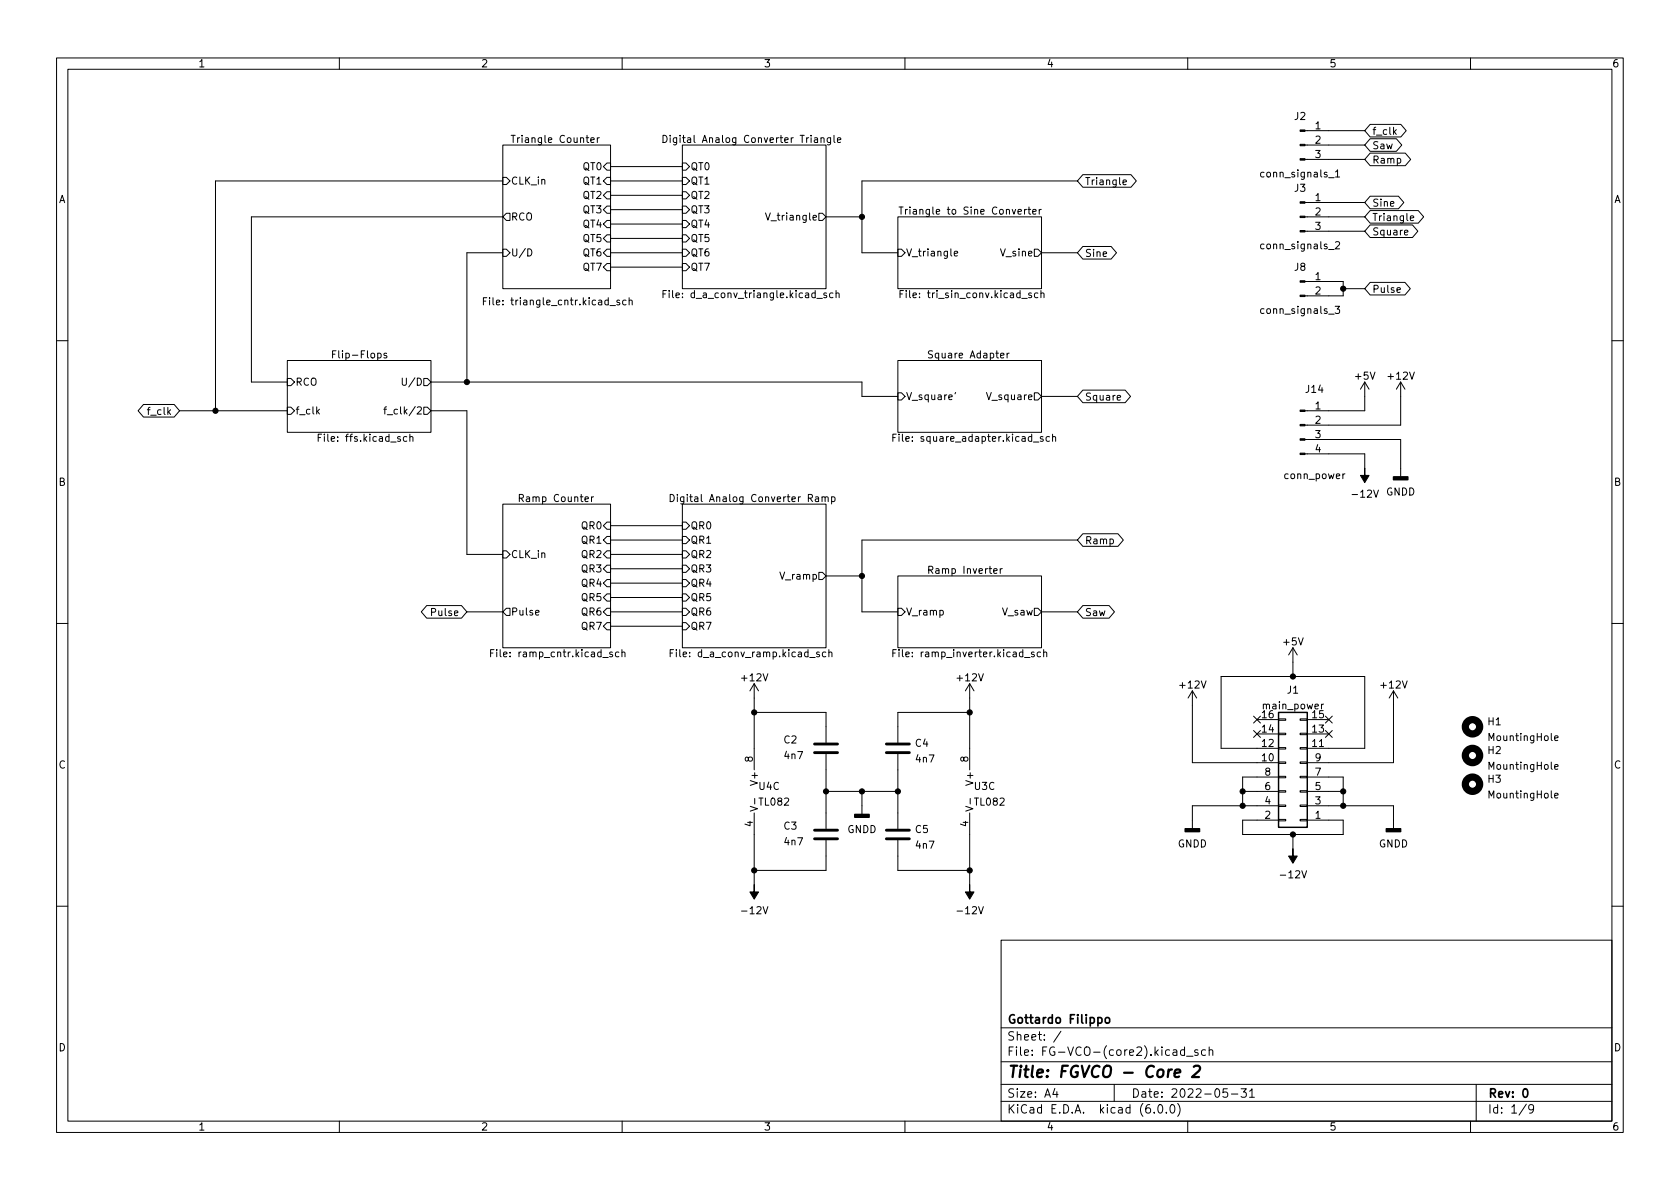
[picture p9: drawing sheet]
<svg xmlns="http://www.w3.org/2000/svg" width="297mm" height="210mm" viewBox="0 0 297 210" stroke-linecap="round" stroke-linejoin="round" font-family="sans-serif">
<g fill="none" stroke="#000" stroke-width=".18">
<path d="M10 10.2h277v190.1h-277zM12 12.2h273v186.1h-273zM60 10.2v2M110 10.2v2M160 10.2v2M210 10.2v2M260 10.2v2M88.9 25.6h19v25.4h-19zM88.9 31.4h.6l.7 .6-.7 .6h-.6zM88.9 38.3l.6-.6h.7v1.3h-.7zM88.9 38.3h-44.5v29.3h6.4M88.9 32h-50.8v40.6"/>
<path d="M90.4 23.9h.7M104.5 24.8l.6-.1-.1-.3h-.4l-.1 .1v.6h.5M105.6 24.4v.8M106 24.4l-.4 .2M107.3 31.4h.6v1.2h-.6l-.6-.6zM107.3 33.9h.6v1.3h-.6l-.6-.7zM107.3 36.4h.6v1.3h-.6l-.6-.6zM107.3 28.8h.6v1.3h-.6l-.6-.6zM107.3 39h.6v1.3h-.6l-.6-.7zM107.9 29.5h12.7M107.9 32h12.7M107.9 39.6h12.7"/>
<path d="M107.9 34.5h12.7M107.9 37.1h12.7M117.2 23.9a.64 .64 0 0 1 .8 .7 .64 .64 0 0 1-.8 .6zM120.6 25.6h25.4v25.4h-25.4zM120.6 39h.7l.6 .6-.6 .7h-.7zM120.6 33.9h.7l.6 .6-.6 .7h-.7zM120.6 31.4h.7l.6 .6-.6 .6h-.7zM120.6 28.8h.7l.6 .7-.6 .6h-.7zM120.6 36.4h.7l.6 .7-.6 .6h-.7zM135.3 37.7l.5 1.2 .4-1.2M144.8 37.7h.6l.6 .6-.6 .7h-.6zM145.2 24.5l.1-.1h.3l.1 .8"/>
<path d="M146 38.3h6.4M146.9 24.4v1l-.3 .2h-.3M146.9 24.4h-.4l-.2 .2 .1 .5h.5M147.5 23.9v1.1l.1 .2M148.1 24.8l.6-.1-.1-.3h-.4l-.1 .1v.6h.5M158.7 38.3h25.4v12.7h-25.4zM159 36.6h.7M159.3 36.6v1.3M181.7 37h.5M181.9 36.6v1.1l.3 .2M182.6 37.5l.6-.2-.1-.2-.3-.1-.2 .2 .1 .6h.4M183.7 37v.9"/>
<path d="M184.1 37l-.4 .3M190.5 32h-38.1v12.7h6.3M191.5 30.9h8.5l.9 1.1-.9 1.1h-8.5l-1-1.1zM198.6 32.2l.6-.1-.1-.2-.4-.1-.1 .2v.6h.5M230.7 28.2h10.6M230.7 25.6h10.6M230.7 23.1h10.6M230.7 38.3h10.6M230.7 35.8h10.6M234.9 31.4h1M236.1 30.4l.4-.4v1.3M236.1 31.3h.8"/>
<path d="M242.3 22h5.4l.9 1.1-.9 1.1h-5.4l-1-1.1zM242.3 27.1h6.2l.9 1.1-.9 1.1h-6.2l-1-1.1zM242.3 24.5h4.6l.9 1.1-.9 1.2h-4.6l-1-1.2zM242.3 39.8h7.4l1 1.1-1 1.1h-7.4l-1-1.1zM242.3 37.2h8.5l.9 1.1-.9 1.2h-8.5l-1-1.2zM242.3 34.7h5l.9 1.1-.9 1.1h-5l-1-1.1zM246.5 23.3l.4 .5M246.9 22.9l-.5 .5M249.4 38.6l.6-.1-.1-.3h-.4l-.1 .1v.7h.5M85.5 53.2h.4M86.1 52.6h-.6v1.3M88.9 44.1h.6l.7 .6-.7 .6h-.6z"/>
<path d="M88.9 44.7h-6.4v22.9M93.3 44a.64 .64 0 0 1 .7 .6 .64 .64 0 0 1-.7 .7zM107.3 44.1h.6v1.2h-.6l-.6-.6zM107.3 41.5h.6v1.3h-.6l-.6-.6zM107.3 46.6h.6v1.3h-.6l-.6-.7zM107.9 44.7h12.7M107.9 47.2h12.7M107.9 42.2h12.7M109.5 53.1h-.3l-.1 .1v.2l.4 .2v.3h-.4M110.7 53.1h-.4l-.2 .2 .1 .6h.5M111.2 53.2l.2-.1h.3l.1 .8M111.2 52.6v1.3"/>
<path d="M117.2 52h.4M117.8 51.4h-.6v1.2M120.6 46.6h.7l.6 .6-.6 .7h-.7zM120.6 41.5h.7l.6 .7-.6 .6h-.7zM120.6 44.1h.7l.6 .6-.6 .6h-.7zM146.1 51.9l-.3-.1-.2 .2 .1 .2 .4 .1v.3h-.5M147.3 51.9l-.4-.1-.2 .2 .1 .6h.5M147.8 51.9l.2-.1 .3 .1 .1 .7M147.8 51.4v1.2M158.7 44.1h.7l.6 .6-.6 .6h-.7zM159.1 52h.5M159.7 51.4h-.6v1.2"/>
<path d="M168.7 44.8l.6-.1v-.2l-.4-.1-.2 .2 .1 .6h.5M182.4 51.9l-.3-.1-.2 .2v.2l.5 .1v.3h-.5M182.9 44.1h.6l.6 .6-.6 .6h-.6zM183.5 51.9l-.4-.1-.2 .2 .1 .6h.5M184 51.9l.2-.1 .3 .1 .1 .7M184 51.4v1.2M184.1 44.7h6.4M191.5 43.6h5l.9 1.1-.9 1.1h-5l-1-1.1zM230.7 49.8h6.8v2.5h-6.8M230.7 40.9h10.6M236.1 54.2h.8l-.5 .4 .4 .2v.5l-.2 .1-.5-.1M236.1 42.9l.5-.2 .3 .4-.8 .9h.8"/>
<path d="M237.5 51h3.8M242.3 49.9h6.1l1 1.1-1 1.2h-6.1l-1-1.2zM247 51.3l.6-.1-.1-.3h-.3l-.2 .1 .1 .7h.4M248.3 41.1l.6-.1v-.2l-.4-.1-.2 .2 .1 .6h.5M10 60.2h2M25.4 71.5h5.4l.9 1.1-.9 1.1h-5.4l-1-1.1zM31.7 72.6h19.1M50.8 63.7h25.4v12.7h-25.4zM50.8 66.9h.6l.7 .7-.7 .6h-.6zM50.8 72h.6l.7 .6-.7 .7h-.6zM56.1 72.7l.4 .5M56.3 77.4h.4"/>
<path d="M56.5 72.4l-.5 .4M56.9 76.8h-.6v1.2M58.8 62.6h.4M59.4 62h-.6v1.3M67.9 72.4h.4M68.3 71.9l-.3 .2v1.1M68.4 62.5h-.3l-.2 .1v.2l.5 .1v.3h-.5M68.5 73.3h.9M71.1 66.9v1l.3 .2h.3l.1-.2v-1M71.9 77.3l-.3-.1-.3 .2 .1 .6h.5M72.5 77.3l.2-.1 .3 .1v.7M72.5 76.8v1.2"/>
<path d="M74.9 72h.7l.6 .6-.6 .7h-.7zM74.9 66.9h.7l.6 .7-.6 .6h-.7zM76.2 67.6h76.2v2.5h6.3M76.2 72.6h6.3v25.4h6.4M157.9 77.4h.4M158.5 76.8h-.6v1.2M158.7 63.7h25.4v12.7h-25.4zM158.7 69.5h.7l.6 .6-.6 .6h-.7zM169 69.4l-.2 .2M178.1 62.5v.8M178.4 62.5l-.3 .2M182.9 69.5h.6l.6 .6-.6 .6h-.6z"/>
<path d="M184.1 70.1h6.4M184.4 77.3l-.3-.1-.2 .2 .1 .2 .4 .1v.3h-.5M185.6 77.3l-.4-.1-.2 .2 .1 .6h.5M186.1 77.3l.2-.1 .3 .1v.7M186.1 76.8v1.2M191.5 69h7.4l1 1.1-1 1.1h-7.4l-1-1.1zM197.5 70.3l.6-.1v-.2l-.4-.1-.2 .2 .1 .6h.5M230.7 77.7h16.9v6.6M241.3 67.6v5h-10.6M241.3 67.6l-.8 1.2M241.3 67.6l.8 1.2M247.6 67.6v7.6h-16.9"/>
<path d="M247.6 67.6l-.7 1.2M247.6 67.6l.8 1.2M285 60.2h2M88.9 89.1h19v25.4h-19zM88.9 97.4h.6l.7 .6-.7 .7h-.6zM104.6 87.9v.8M104.9 87.9l-.3 .2M107.3 97.4h.6v1.3h-.6l-.6-.7zM107.3 99.9h.6v1.3h-.6l-.6-.6zM107.3 92.3h.6v1.3h-.6l-.6-.6zM107.3 94.9h.6v1.2h-.6l-.6-.6zM107.9 95.5h12.7"/>
<path d="M107.9 93h12.7M107.9 98h12.7M118.5 87.4a.64 .64 0 0 1 .7 .7 .64 .64 0 0 1-.7 .6zM120.6 89.1h25.4v25.4h-25.4zM120.6 92.3h.7l.6 .7-.6 .6h-.7zM120.6 99.9h.7l.6 .7-.6 .6h-.7zM120.6 94.9h.7l.6 .6-.6 .6h-.7zM120.6 97.4h.7l.6 .6-.6 .7h-.7zM145.3 88l.2-.1h.3l.1 .8M145.3 87.9v.8M145.9 88l.2-.1h.3v.8M147 87.9h.4l.2 .2-.1 .5h-.5"/>
<path d="M147 87.9v1.2M190.5 95.5h-38.1v12.7h6.3M191.5 94.4h6.2l.9 1.1-.9 1.1h-6.2l-1-1.1zM230.7 80.3h10.6v2.5M237.8 83.8l-.4 .2M10 110.2h2M75.4 107.1h6.2l.9 1.1-.9 1.1h-6.2l-.9-1.1zM82.5 108.2h6.4M86.7 115.5h.5M87.3 114.9h-.6v1.2M89.5 107.6h.7v1.2h-.7l-.6-.6zM94.7 108.3l.6-.1-.1-.2-.3-.1-.2 .2 .1 .6h.4"/>
<path d="M107.3 107.6h.6v1.2h-.6l-.6-.6zM107.3 102.5h.6v1.3h-.6l-.6-.7zM107.3 105h.6v1.3h-.6l-.6-.6zM107.3 110.1h.6v1.3h-.6l-.6-.7zM107.9 108.2h12.7M107.9 110.7h12.7M107.9 100.6h12.7M107.9 103.1h12.7M107.9 105.7h12.7M109.4 115.4l-.3-.1-.3 .2 .1 .6h.5M110 115.4l.1-.1 .3 .1 .1 .7M110 114.9v1.2"/>
<path d="M118.5 115.5h.4M119.1 114.9h-.6v1.2M120.6 107.6h.7l.6 .6-.6 .6h-.7zM120.6 105h.7l.6 .7-.6 .6h-.7zM120.6 102.5h.7l.6 .6-.6 .7h-.7zM120.6 110.1h.7l.6 .6-.6 .7h-.7zM144.8 101.2h.6l.6 .6-.6 .7h-.6zM144.9 115.4l-.3-.1-.2 .2v.2l.5 .1v.3h-.5M146 115.4l-.4-.1-.2 .2 .1 .6h.5M146 101.8h6.4M146.6 115.4l.1-.1 .3 .1 .1 .7M146.6 114.9v1.2"/>
<path d="M157.9 115.5h.4M158.5 114.9h-.6v1.2M158.7 101.8h25.4v12.7h-25.4zM158.7 107.6h.7l.6 .6-.6 .6h-.7zM164.2 100.8l.6-.1 .1-.1v-.3l-.7-.2v1.3M176.9 100.6v.8M177.2 100.6l-.3 .2M182.8 115.4l-.3-.1-.1 .2v.2l.4 .1v.3h-.4M182.9 107.6h.6l.6 .6-.6 .6h-.6zM184 115.4l-.4-.1-.2 .2 .1 .6h.5M184.1 108.2h6.4M184.5 115.4l.2-.1 .3 .1 .1 .7"/>
<path d="M184.5 114.9v1.2M191.5 107.1h4.6l.9 1.1-.9 1.1h-4.6l-1-1.1zM228.6 114.5l-.8 1.3M228.6 114.5v5.1M228.6 114.5l.8 1.3M285 110.2h2M133.3 126h12.7v5.3M133.3 120.9l-.7 1.3M133.3 120.9v15.2M133.3 120.9l.8 1.3M146 133.3v13.3M146 139.9h12.7"/>
<path d="M152.4 139.9v4.1M158.7 133.3v13.3M171.4 120.9l-.7 1.3M171.4 120.9v15.2M171.4 120.9l.8 1.3M171.4 126h-12.7v5.3M210.8 122.2l-.7 1.2M210.8 122.2v12.7h15.3M210.8 122.2l.8 1.2M219.7 139.9h6.4M221.6 126.6l1.3 1.3M221.6 129.2l1.3 1.2"/>
<path d="M222.2 129.8h3.9M222.2 127.2h3.9M222.9 126.6l-1.3 1.3M222.9 129.2l-1.3 1.2M226.1 127.1h1.2v.3h-1.2zM226.1 129.7h1.2v.2h-1.2zM226.1 132.2h1.2v.3h-1.2zM226.1 134.7h1.2v.3h-1.2zM226.1 137.3h1.2v.2h-1.2zM226.1 139.8h1.2v.3h-1.2zM226.1 132.3h-10.2v-12.7h25.4v12.7h-10.2M226.1 137.4h-6.4v5.1"/>
<path d="M229.9 127.1h1.2v.3h-1.2zM229.9 129.7h1.2v.2h-1.2zM229.9 132.2h1.2v.3h-1.2zM229.9 134.7h1.2v.3h-1.2zM229.9 137.3h1.2v.2h-1.2zM229.9 139.8h1.2v.3h-1.2zM231.1 129.8h3.8M231.1 127.2h3.8M231.1 139.9h6.4M231.1 137.4h6.4v5.1M234 124.5l-.4 .3M234.3 126.6l1.3 1.3"/>
<path d="M234.3 129.2l1.3 1.2M235.6 126.6l-1.3 1.3M235.6 129.2l-1.3 1.2M246.4 122.2l-.8 1.2M246.4 122.2v12.7h-15.3M246.4 122.2l.7 1.2M274.9 135.6l.6-.1-.1-.2-.3-.1-.2 .2v.6h.5M274.9 130.5l.6-.1-.1-.2-.3-.1-.2 .2v.6h.5M132.7 142.6l1.2 .4-1.2 .4M133.3 143.8v12.7M133.4 141.2v1M146 148.6v5.3h-12.7"/>
<path d="M158.7 148.6v5.3h12.7M170.8 142.6l1.2 .4-1.2 .4M171.4 143.8v12.7M171.5 141.2v1M226.1 142.4h1.2v.2h-1.2zM226.1 144.9h1.2v.3h-1.2zM226.1 142.5h-15.3v4.1M226.1 145h-6.4v2.6h17.8v-2.6h-6.4M228.6 147.6v2.5M229.9 142.4h1.2v.2h-1.2zM229.9 144.9h1.2v.3h-1.2zM231.1 142.5h15.3v4.1"/>
<path d="M274.9 140.7l.6-.1-.1-.3h-.3l-.2 .2v.6h.5M10 160.2h2M177 166.3h108v32h-108zM285 160.2h2M60 198.3v2M110 198.3v2M160 198.3v2M177 194.8h108M177 191.8h108M177 187.8h108M177 181.8h108M186.5 192.5l-.4 1h1"/>
<path d="M186.9 193v1M187.6 182.4l-1.3 1.9M197 191.8v3M204.1 196.7v.1M204.9 195.4l.2-.1a.81 .81 0 0 1 .6 .7 .81 .81 0 0 1-.3 .8h-.2a.81 .81 0 0 1-.6-.6 .81 .81 0 0 1 .3-.8zM206.2 196.7v.1M207.1 195.4l.1-.1a.81 .81 0 0 1 .6 .7 .81 .81 0 0 1-.3 .8h-.1a.81 .81 0 0 1-.6-.6 .81 .81 0 0 1 .3-.8zM208.2 195.1a1.72 1.72 0 0 1 0 2.3M209.4 185.7l-.4-.1-.3 .3v.4l.2 .3h.5M209.4 185.1v1.5M209.8 186.8h1.1M210 198.3v2"/>
<path d="M211.8 185.7l-.4-.1-.2 .2 .1 .3 .5 .1v.4h-.6M213.1 185.7l-.4-.1-.3 .3v.4l.2 .3h.5M213.8 185.8l.2-.2 .4 .1v.9M213.8 185.1v1.5M217 192.5h-.7l-.1 .7 .2-.1 .5 .1 .2 .2-.1 .5-.2 .1-.6-.1M217.7 193.5h1.2M219.4 192.5h1l-.5 .6 .4 .1v.7l-.2 .1h-.5l-.2-.1M220.9 193l.5-.5v1.5M220.9 194h.9M260 198.3v2M261 191.8v6.5M269.9 195.3l-1.3 1.9"/>
<path d="M271.2 196l-.3 .3h-.3l-.3-.3 .1-.6 .5-.1 .2 .2a.99 .99 0 0 1-.4 1.3h-.3"/>
</g>
<path d="M195.5 180.1l.2-.2 .4 .2 .1 .5-.1 .3h-.4l-.2-.1zM269.4 192.7l.2-.2a.8 .8 0 0 1 .5 .8 .8 .8 0 0 1-.5 .7l-.2-.1-.1-.4z" fill="none" stroke="#000" stroke-width=".3"/>
<path d="M207.7 189.8l1-.2-.1-.4-.5-.1-.4 .3v1l.2 .1 .6-.1M211.1 188.7l.3-.2h.5a.45 .45 0 0 1 .3 .5l-.2 .3-1.2 1.2h1.2" fill="none" stroke="#000" stroke-width=".4"/>
<g fill="none" stroke="#000" stroke-width="1.3">
<circle cx="260.4" cy="138.7" r="1.27"/>
<circle cx="260.4" cy="128.5" r="1.27"/>
<circle cx="260.4" cy="133.6" r="1.27"/>
</g>
<g fill="#000" stroke="#000" stroke-width=".18">
<path d="M229.9 28.1h.8v.2h-.8zM229.9 25.5h.8v.3h-.8zM229.9 23h.8v.2h-.8zM229.9 38.2h.8v.3h-.8zM229.9 35.7h.8v.2h-.8zM229.9 52.2h.8v.2h-.8zM229.9 49.7h.8v.2h-.8zM229.9 40.8h.8v.2h-.8zM229.9 77.6h.8v.2h-.8zM229.9 75.1h.8v.2h-.8zM229.9 72.5h.8v.3h-.8zM229.9 80.1h.8v.3h-.8z"/>
<path d="M241.3 82.8v1.3h.8l-.8 1.2-.8-1.2h.8zM133.3 156.5v1.2h.8l-.8 1.3-.7-1.3h.7zM171.4 156.5v1.2h.8l-.8 1.3-.7-1.3h.7zM228.6 150.1v1.3h.8l-.8 1.2-.8-1.2h.8z"/>
<circle cx="152.4" cy="38.3" r=".46"/>
<circle cx="237.5" cy="51" r=".46"/>
<circle cx="38.1" cy="72.6" r=".46"/>
<circle cx="82.5" cy="67.6" r=".46"/>
<circle cx="152.4" cy="101.8" r=".46"/>
<circle cx="228.6" cy="119.6" r=".46"/>
<circle cx="133.3" cy="126" r=".46"/>
<circle cx="146" cy="139.9" r=".46"/>
<circle cx="152.4" cy="139.9" r=".46"/>
<circle cx="158.7" cy="139.9" r=".46"/>
<circle cx="171.4" cy="126" r=".46"/>
<circle cx="219.7" cy="139.9" r=".46"/>
<circle cx="237.5" cy="139.9" r=".46"/>
<circle cx="133.3" cy="153.9" r=".46"/>
<circle cx="171.4" cy="153.9" r=".46"/>
<circle cx="219.7" cy="142.5" r=".46"/>
<circle cx="228.6" cy="147.6" r=".46"/>
<circle cx="237.5" cy="142.5" r=".46"/>
</g>
<path d="M144 133.1h4.1M144 131.6h4.1M156.7 133.1h4.1M156.7 131.6h4.1M144 148.3h4.1M144 146.8h4.1M156.7 148.3h4.1M156.7 146.8h4.1" fill="none" stroke="#000" stroke-width=".51"/>
<path d="M246.4 84.3h2.5v.5h-2.5zM151.1 144h2.6v.5h-2.6zM209.5 146.6h2.6v.5h-2.6zM245.1 146.6h2.5v.5h-2.5z" fill="#000" stroke="#000" stroke-width=".25"/>
<path d="M226.1 126h5v20.3h-5z" fill="none" stroke="#000" stroke-width=".25"/>
<text font-size="2.8" x="178" y="190.6">Title: FGVCO - Core 2</text>
<g font-size="2.1">
<text x="178" y="184">Sheet: /</text>
<text x="178" y="181">Gottardo Filippo</text>
<text x="178" y="186.7">File: FG-VCO-(core2).kicad_sch</text>
<text x="178" y="196.9">KiCad E.D.A. kicad (6.0.0)</text>
<text x="178" y="194.1">Size: A4</text>
<text x="200" y="194.1">Date: 2022-05-31</text>
<text x="263" y="194.1">Rev: 0</text>
<text x="263" y="196.9">Id: 1/9</text>
</g>
<g font-size="1.8">
<text x="35" y="11.9">1</text>
<text x="85" y="11.9">2</text>
<text x="135" y="11.9">3</text>
<text x="185" y="11.9">4</text>
<text x="235" y="11.9">5</text>
<text x="285" y="11.9">6</text>
<text x="228.9" y="21.2">J2</text>
<text x="232.6" y="22.9">1</text>
<text x="242.6" y="23.8">f_clk</text>
<text x="91.1" y="25.3">Triangle Counter</text>
<text x="118.9" y="25.3">Digital Analog Converter Triangle</text>
<text x="232.6" y="25.4">2</text>
<text x="232.6" y="27.9">3</text>
<text x="242.6" y="28.9">Ramp</text>
<text x="242.6" y="26.4">Saw</text>
<text x="10.3" y="35.9">A</text>
<text x="90.3" y="32.6">CLK_in</text>
<text x="103.1" y="32.6">QT1</text>
<text x="103.1" y="35.2">QT2</text>
<text x="103.1" y="30.1">QT0</text>
<text x="122" y="35.2">QT2</text>
<text x="122" y="32.6">QT1</text>
<text x="122" y="30.1">QT0</text>
<text x="191.8" y="32.7">Triangle</text>
<text x="223.2" y="31.4">conn_signals_1</text>
<text x="228.9" y="33.9">J3</text>
<text x="232.6" y="35.6">1</text>
<text x="285.3" y="35.9">A</text>
<text x="90.3" y="39">RCO</text>
<text x="103.1" y="37.7">QT3</text>
<text x="103.1" y="40.3">QT4</text>
<text x="122" y="40.3">QT4</text>
<text x="122" y="37.7">QT3</text>
<text x="136.1" y="39">V_triangle</text>
<text x="160.5" y="37.9">Triangle to Sine Converter</text>
<text x="232.6" y="38.1">2</text>
<text x="232.6" y="40.6">3</text>
<text x="242.6" y="41.6">Square</text>
<text x="242.6" y="39.1">Triangle</text>
<text x="242.6" y="36.5">Sine</text>
<text x="90.3" y="45.3">U/D</text>
<text x="103.1" y="45.3">QT6</text>
<text x="103.1" y="42.8">QT5</text>
<text x="103.1" y="47.9">QT7</text>
<text x="122" y="47.9">QT7</text>
<text x="122" y="42.8">QT5</text>
<text x="122" y="45.3">QT6</text>
<text x="160.1" y="45.3">V_triangle</text>
<text x="177.1" y="45.3">V_sine</text>
<text x="191.8" y="45.4">Sine</text>
<text x="223.2" y="44.1">conn_signals_2</text>
<text x="228.9" y="47.9">J8</text>
<text x="86.7" y="54">File: triangle_cntr.kicad_sch</text>
<text x="118.4" y="52.7">File: d_a_conv_triangle.kicad_sch</text>
<text x="160.1" y="52.7">File: tri_sin_conv.kicad_sch</text>
<text x="232.6" y="49.5">1</text>
<text x="232.6" y="52.1">2</text>
<text x="242.6" y="51.8">Pulse</text>
<text x="223.2" y="55.5">conn_signals_3</text>
<text x="59.4" y="63.4">Flip-Flops</text>
<text x="164.6" y="63.4">Square Adapter</text>
<text x="52.2" y="68.2">RCO</text>
<text x="71.8" y="68.2">U/D</text>
<text x="160.1" y="70.7">V_square'</text>
<text x="174.8" y="70.7">V_square</text>
<text x="191.8" y="70.8">Square</text>
<text x="230.9" y="69.5">J14</text>
<text x="239.7" y="67.1">+5V</text>
<text x="245.6" y="67.1">+12V</text>
<text x="26.4" y="73.4">f_clk</text>
<text x="52.2" y="73.3">f_clk</text>
<text x="69.3" y="73.3">f_clk/2</text>
<text x="232.6" y="72.4">1</text>
<text x="232.6" y="74.9">2</text>
<text x="232.6" y="77.5">3</text>
<text x="57" y="78.1">File: ffs.kicad_sch</text>
<text x="159.1" y="78.1">File: square_adapter.kicad_sch</text>
<text x="232.6" y="80">4</text>
<text x="10.3" y="85.9">B</text>
<text x="92.2" y="88.8">Ramp Counter</text>
<text x="120" y="88.8">Digital Analog Converter Ramp</text>
<text x="227.2" y="84.7">conn_power</text>
<text x="239.4" y="88">-12V</text>
<text x="245" y="87.6">GNDD</text>
<text x="285.3" y="85.9">B</text>
<text x="102.9" y="93.6">QR0</text>
<text x="122" y="93.6">QR0</text>
<text x="90.3" y="98.7">CLK_in</text>
<text x="102.9" y="98.7">QR2</text>
<text x="102.9" y="101.2">QR3</text>
<text x="102.9" y="96.1">QR1</text>
<text x="122" y="101.2">QR3</text>
<text x="122" y="96.1">QR1</text>
<text x="122" y="98.7">QR2</text>
<text x="164.7" y="101.5">Ramp Inverter</text>
<text x="191.8" y="96.2">Ramp</text>
<text x="102.9" y="103.8">QR4</text>
<text x="102.9" y="106.3">QR5</text>
<text x="122" y="106.3">QR5</text>
<text x="122" y="103.8">QR4</text>
<text x="138.2" y="102.5">V_ramp</text>
<text x="76.6" y="108.9">Pulse</text>
<text x="90.3" y="108.8">Pulse</text>
<text x="102.9" y="108.8">QR6</text>
<text x="102.9" y="111.4">QR7</text>
<text x="122" y="108.8">QR6</text>
<text x="122" y="111.4">QR7</text>
<text x="160.1" y="108.8">V_ramp</text>
<text x="177.3" y="108.8">V_saw</text>
<text x="191.8" y="108.9">Saw</text>
<text x="87.7" y="116.2">File: ramp_cntr.kicad_sch</text>
<text x="119.5" y="116.2">File: d_a_conv_ramp.kicad_sch</text>
<text x="159" y="116.2">File: ramp_inverter.kicad_sch</text>
<text x="227" y="114.1">+5V</text>
<text x="131.3" y="120.5">+12V</text>
<text x="169.4" y="120.5">+12V</text>
<text x="208.7" y="121.7">+12V</text>
<text x="223.4" y="125.4">main_power</text>
<text x="227.6" y="122.6">J1</text>
<text x="244.3" y="121.7">+12V</text>
<text x="138.6" y="131.5">C2</text>
<text x="223.2" y="129.5">14</text>
<text x="223.2" y="127">16</text>
<text x="232.1" y="129.5">13</text>
<text x="232.1" y="127">15</text>
<text x="263.1" y="128.2">H1</text>
<text x="263.5" y="131">MountingHole</text>
<text x="10.3" y="135.9">C</text>
<text x="133.1" y="134.7" transform="rotate(-90 133.1 134.7)">8</text>
<text x="138.8" y="134.2">4n7</text>
<text x="161.9" y="132.1">C4</text>
<text x="162" y="134.8">4n7</text>
<text x="171.2" y="134.7" transform="rotate(-90 171.2 134.7)">8</text>
<text x="223.2" y="134.6">10</text>
<text x="223.2" y="132.1">12</text>
<text x="223.7" y="137.2">8</text>
<text x="232.1" y="132.1">11</text>
<text x="232.6" y="137.2">7</text>
<text x="232.6" y="134.6">9</text>
<text x="263.1" y="133.3">H2</text>
<text x="263.5" y="136.1">MountingHole</text>
<text x="285.3" y="135.9">C</text>
<text x="134" y="138.5" transform="rotate(-90 134 138.5)">V+</text>
<text x="134.2" y="139.7">U4C</text>
<text x="134.3" y="142.5">TL082</text>
<text x="172.1" y="138.5" transform="rotate(-90 172.1 138.5)">V+</text>
<text x="172.3" y="139.7">U3C</text>
<text x="172.4" y="142.5">TL082</text>
<text x="223.7" y="142.2">4</text>
<text x="223.7" y="139.7">6</text>
<text x="232.6" y="142.2">3</text>
<text x="232.6" y="139.7">5</text>
<text x="263.1" y="138.4">H3</text>
<text x="263.5" y="141.2">MountingHole</text>
<text x="133.1" y="146.2" transform="rotate(-90 133.1 146.2)">4</text>
<text x="138.6" y="146.7">C3</text>
<text x="138.8" y="149.5">4n7</text>
<text x="149.8" y="147.3">GNDD</text>
<text x="161.9" y="147.3">C5</text>
<text x="171.2" y="146.2" transform="rotate(-90 171.2 146.2)">4</text>
<text x="208.2" y="149.8">GNDD</text>
<text x="223.7" y="144.8">2</text>
<text x="232.6" y="144.8">1</text>
<text x="243.8" y="149.8">GNDD</text>
<text x="162" y="150.1">4n7</text>
<text x="226.7" y="155.3">-12V</text>
<text x="131.5" y="161.7">-12V</text>
<text x="169.6" y="161.7">-12V</text>
<text x="10.3" y="185.9">D</text>
<text x="285.3" y="185.9">D</text>
<text x="35" y="199.9">1</text>
<text x="85" y="199.9">2</text>
<text x="135" y="199.9">3</text>
<text x="185" y="199.9">4</text>
<text x="235" y="199.9">5</text>
<text x="285" y="199.9">6</text>
</g>
</svg>
